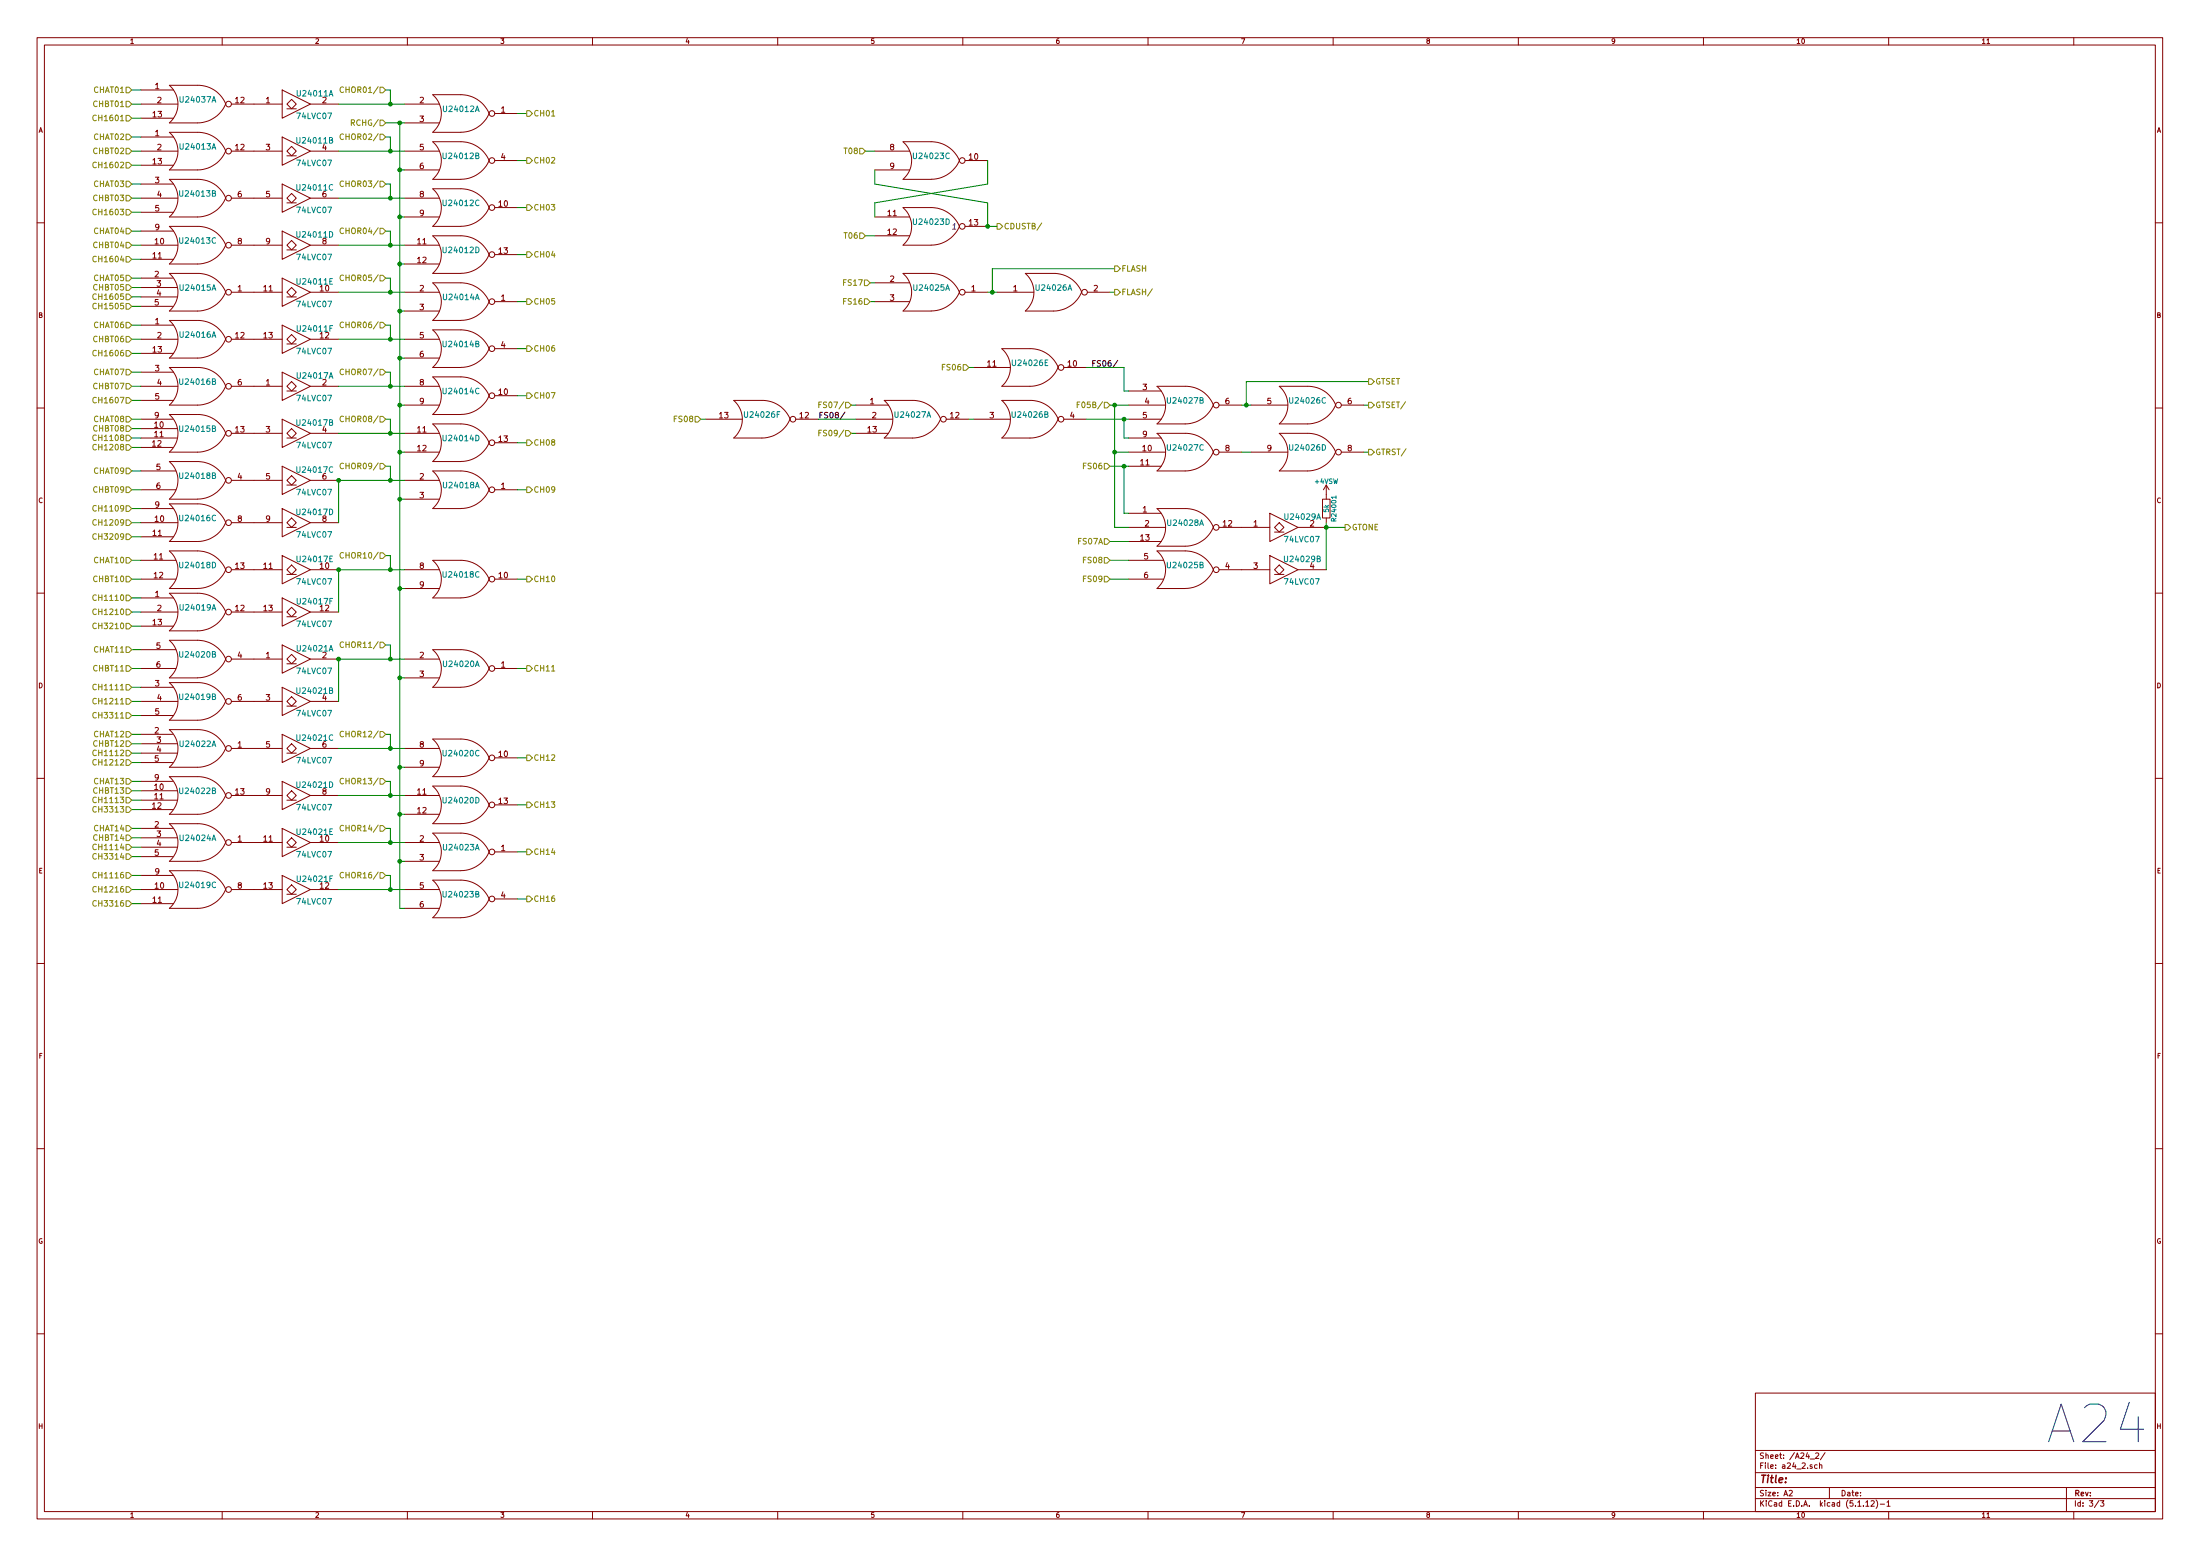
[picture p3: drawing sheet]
<svg xmlns="http://www.w3.org/2000/svg" width="594mm" height="420mm" viewBox="0 0 594 420" stroke-linecap="round" stroke-linejoin="round" font-family="sans-serif">
<g fill="none" stroke="#840000" stroke-width=".27">
<path d="M10 10.2h574v400h-574zM12 12.2h570v396h-570zM60 10.2v2M110 10.2v2M160 10.2v2M210 10.2v2M260 10.2v2M310 10.2v2M360 10.2v2M410 10.2v2M460 10.2v2M510 10.2v2"/>
<path d="M536.5 11.8h.8M560 10.2v2M38.1 24.3h8.8M38.1 28.1h9.9M38.1 31.9h8.8M38.1 37h8.8M45.7 23h7.7a8 8 0 0 1 7.5 5.1 8.3 8.3 0 0 1-7.6 5.1h-7.6M45.7 35.7h7.7a8 8 0 0 1 7.6 5.1M45.7 23.1a6.7 6.7 0 0 1 0 10.1M45.7 35.8a6.7 6.7 0 0 1 0 10.1M62.5 28.1h13.7M76.2 24.3l7.6 3.8-7.6 3.8z"/>
<path d="M76.2 37l7.6 3.8-7.6 3.8zM77.5 28.1l1.2-1.3 1.3 1.3-1.3 1.3zM77.5 29.4h2.5M83.8 28.1h7.6M109.2 33.2h9.4M109.2 28.1h9.4M116.9 38.3h7.6a8.3 8.3 0 0 1 7.6 5 8.4 8.4 0 0 1-7.6 5.1h-7.6a6.7 6.7 0 0 0 0-10.1zM116.9 25.6h7.6a8.3 8.3 0 0 1 7.6 5 8.4 8.4 0 0 1-7.6 5.1h-7.6a6.7 6.7 0 0 0 0-10.1zM133.6 30.6h6.1M243.9 38.3h7.6a8.3 8.3 0 0 1 7.6 5 8.4 8.4 0 0 1-7.6 5.1h-7.6a6.7 6.7 0 0 0 0-10.1zM38.1 40.8h9.9M38.1 49.7h8.8"/>
<path d="M38.1 53.5h9.9M38.1 57.3h8.8M38.1 44.6h8.8M45.7 48.4h7.7a8 8 0 0 1 7.6 5.1M45.7 48.5a6.7 6.7 0 0 1 0 10.1M60.9 53.5a8.3 8.3 0 0 1-7.6 5.1h-7.6M60.9 40.8a8.3 8.3 0 0 1-7.6 5.1h-7.6M62.5 40.8h13.7M62.5 53.5h13.7M76.2 49.7l7.6 3.8-7.6 3.8zM77.5 53.5l1.2-1.3 1.3 1.3-1.3 1.3zM77.5 40.8l1.2-1.3 1.3 1.3-1.3 1.3z"/>
<path d="M77.5 54.8h2.5M77.5 42.1h2.5M83.8 40.8h7.6M83.8 53.5h7.6M109.2 40.8h9.4M109.2 45.9h9.4M109.2 58.6h9.4M109.2 53.5h9.4M133.6 43.3h6.1M133.6 56h6.1M236.2 40.8h9.4M236.2 45.9h9.4"/>
<path d="M236.2 58.6h9.4M243.8 56h7.7a8.3 8.3 0 0 1 7.6 5.1 8.4 8.4 0 0 1-7.6 5.1M243.9 56.1a6.7 6.7 0 0 1 0 10.1M260.6 43.3h6.1M10 60.2h2M38.1 75.1h8.5M38.1 77.6h9.7M38.1 66.2h9.9M38.1 62.4h8.8M38.1 70h8.8M45.7 73.8h7.7a8 8 0 0 1 7.6 5.1M45.7 61.1h7.7a8 8 0 0 1 7.6 5.1"/>
<path d="M45.7 73.9a6.7 6.7 0 0 1 0 10.1M45.7 61.2a6.7 6.7 0 0 1 0 10.1M60.9 78.9a8.3 8.3 0 0 1-7.6 5.1h-7.6M60.9 66.2a8.3 8.3 0 0 1-7.6 5.1h-7.6M62.5 78.9h13.7M62.5 66.2h13.7M76.2 75.1l7.6 3.8-7.6 3.8zM76.2 62.4l7.6 3.8-7.6 3.8zM77.5 78.9l1.2-1.3 1.3 1.3-1.3 1.3zM77.5 67.5h2.5M78.7 64.9l1.3 1.3-1.3 1.3-1.2-1.3zM83.8 78.9h7.6"/>
<path d="M83.8 66.2h7.6M109.2 78.9h9.4M109.2 66.2h9.4M109.2 71.3h9.4M116.8 76.4h7.7a8.3 8.3 0 0 1 7.6 5 8.4 8.4 0 0 1-7.6 5.1M116.8 63.7h7.7a8.3 8.3 0 0 1 7.6 5 8.4 8.4 0 0 1-7.6 5.1M116.8 73.8h7.7M116.8 61.1h7.7M116.9 76.4a6.7 6.7 0 0 1 0 10.1M116.9 63.7a6.7 6.7 0 0 1 0 10.1M116.9 61.1a6.7 6.7 0 0 0 0-10.1h7.6a8.3 8.3 0 0 1 7.6 5 8.4 8.4 0 0 1-7.6 5.1M133.6 68.7h6.1"/>
<path d="M236.2 76.4h9.4M236.2 63.7h9.4M243.8 66.2h7.7M243.9 73.9l7.6-.1a8.3 8.3 0 0 1 7.6 5.1 8.4 8.4 0 0 1-7.6 5.1h-7.6a6.7 6.7 0 0 0 0-10.1zM260.6 78.9h6.1M260.6 61.1h6.1M269.2 78.9h9.9M292.1 78.9a8.3 8.3 0 0 1-7.6 5.1h-7.6a6.7 6.7 0 0 0 0-10.1l7.6-.1a8 8 0 0 1 7.6 5.1M293.6 78.9h6.1M582 60.2h2M38.1 91.6h9.9M38.1 87.8h8.8"/>
<path d="M38.1 95.4h8.8M38.1 80.2h9.7M38.1 82.7h8.5M45.7 99.2h7.7a8 8 0 0 1 7.5 5.1 8.3 8.3 0 0 1-7.6 5.1h-7.6M45.7 86.5h7.7a8 8 0 0 1 7.5 5.1 8.3 8.3 0 0 1-7.6 5.1h-7.6M45.7 99.3a6.7 6.7 0 0 1 0 10.1M45.7 86.6a6.7 6.7 0 0 1 0 10.1M62.5 91.6h13.7M76.2 87.8l7.6 3.8-7.6 3.8zM77.5 91.6l1.2-1.3 1.3 1.3-1.3 1.3zM77.5 92.9h2.5M77.5 80.2h2.5"/>
<path d="M83.8 91.6h7.6M109.2 91.6h9.4M109.2 96.7h9.4M109.2 84h9.4M116.8 89.1h7.7a8.3 8.3 0 0 1 7.6 5 8.4 8.4 0 0 1-7.6 5.1M116.8 99.2h7.7M116.8 86.5h7.7M116.9 89.1a6.7 6.7 0 0 1 0 10.1M133.6 94.1h6.1M133.6 81.4h6.1M236.2 81.4h9.4M262.9 99.2h9.9"/>
<path d="M285.7 99.2a8.3 8.3 0 0 1-7.6 5.1h-7.6a6.7 6.7 0 0 0 0-10.1l7.6-.1a8 8 0 0 1 7.6 5.1M287.3 99.2h6.1M10 110.2h2M38.1 104.3h9.9M38.1 113.2h8.5M38.1 115.7h9.7M38.1 118.3h9.7M38.1 100.5h8.8M38.1 108.1h8.8M45.7 111.9h7.7a8 8 0 0 1 7.5 5.1 8.3 8.3 0 0 1-7.6 5.1h-7.6M45.7 112a6.7 6.7 0 0 1 0 10.1M62.5 104.3h13.7"/>
<path d="M62.5 117h13.7M76.2 113.2l7.6 3.8-7.6 3.8zM76.2 100.5l7.6 3.8-7.6 3.8zM77.5 117l1.2-1.3 1.3 1.3-1.3 1.3zM77.5 104.3l1.2-1.3 1.3 1.3-1.3 1.3zM77.5 118.3h2.5M77.5 105.6h2.5M83.8 104.3h7.6M83.8 117h7.6M109.2 104.3h9.4M109.2 109.4h9.4M109.2 117h9.4"/>
<path d="M116.8 101.8h7.7a8.3 8.3 0 0 1 7.6 5 8.4 8.4 0 0 1-7.6 5.1h-7.6a6.7 6.7 0 0 0 0-10.1M116.9 114.5h7.6a8.3 8.3 0 0 1 7.6 5 8.4 8.4 0 0 1-7.6 5.1h-7.6a6.7 6.7 0 0 0 0-10.1zM133.6 106.8h6.1M133.6 119.5h6.1M190.5 113.2h9.9M213.3 113.2a8.3 8.3 0 0 1-7.6 5.1h-7.6a6.7 6.7 0 0 0 0-10.2h7.6a8 8 0 0 1 7.7 5.1M214.9 113.2h6.1M231.1 109.4h8.8M231.1 113.2h9.9M231.1 117h8.8M254 113.2a8.3 8.3 0 0 1-7.6 5.1h-7.6a6.7 6.7 0 0 0 0-10.2h7.6a8 8 0 0 1 7.6 5.1M255.5 113.2h6.1"/>
<path d="M262.9 113.2h9.9M285.7 113.2a8.3 8.3 0 0 1-7.6 5.1h-7.6a6.7 6.7 0 0 0 0-10.2h7.6a8 8 0 0 1 7.6 5.1M287.3 113.2h6.1M304.8 109.4h9.9M304.8 113.2h8.8M304.8 118.3h8.8M304.8 105.6h8.8M312.4 117h7.7a8 8 0 0 1 7.6 5.1M312.4 117a6.7 6.7 0 0 1 0 10.1M327.6 109.4a8.3 8.3 0 0 1-7.6 5.1h-7.6M327.7 109.4a8 8 0 0 0-7.7-5.1h-7.6a6.7 6.7 0 0 1 0 10.1M329.2 109.4h6.1"/>
<path d="M337.8 109.4h9.9M345.4 117h7.7a8 8 0 0 1 7.6 5.1M345.5 117a6.7 6.7 0 0 1 0 10.1M360.7 109.4a8.3 8.3 0 0 1-7.6 5.1h-7.7M360.7 109.4a8 8 0 0 0-7.6-5.1h-7.6a6.7 6.7 0 0 1 0 10.1M362.2 109.4h6.1M582 110.2h2M38.1 137.3h8.8M38.1 127.2h9.4M38.1 132.2h9.4M38.1 120.8h8.5M45.7 136.1h7.7a8 8 0 0 1 7.6 5"/>
<path d="M45.7 124.6h7.6a8.3 8.3 0 0 1 7.7 5.1 8.4 8.4 0 0 1-7.7 5.1M45.7 134.8h7.6M45.7 136.1a6.7 6.7 0 0 1 0 10.1M45.7 124.7a6.7 6.7 0 0 1 0 10.1M62.5 129.7h13.7M76.2 137.3l7.6 3.8-7.6 3.8zM76.2 125.9l7.6 3.8-7.6 3.8zM77.5 129.7l1.2-1.3 1.3 1.3-1.3 1.3zM77.5 131h2.5M83.8 129.7h7.6M109.2 134.8h9.4M109.2 129.7h9.4"/>
<path d="M109.2 122.1h9.4M116.9 127.2h7.6a8.3 8.3 0 0 1 7.6 5 8.4 8.4 0 0 1-7.6 5.1h-7.6a6.7 6.7 0 0 0 0-10.1zM133.6 132.2h6.1M304.8 138.6h8.8M304.8 122.1h9.9M304.8 125.9h8.8M312.4 137.3h7.7a8 8 0 0 1 7.6 5.1M312.4 137.4a6.7 6.7 0 0 1 0 10.1M327.6 122.1a8.3 8.3 0 0 1-7.6 5.1h-7.6M329.2 122.1h6.1M337.8 122.1h9.9M342.9 138.6l7.6 3.8-7.6 3.8z"/>
<path d="M357.1 134.8h2.1v5.1h-2.1zM358.1 131v3.8M358.1 139.9v1.2M358.1 131l-.7 1.2M358.1 131l.8 1.2M360.7 122.1a8.3 8.3 0 0 1-7.6 5.1h-7.7M362.2 122.1h6.1M38.1 151.3h9.4M38.1 156.4h9.4M38.1 141.1h9.9M38.1 144.9h8.8M45.7 148.8h7.6a8.3 8.3 0 0 1 7.7 5 8.4 8.4 0 0 1-7.7 5.1h-7.6"/>
<path d="M45.7 148.8a6.7 6.7 0 0 1 0 10.1M60.9 141.1a8.3 8.3 0 0 1-7.6 5.1h-7.6M62.5 153.8h13.7M62.5 141.1h13.7M76.2 150l7.6 3.8-7.6 3.8zM77.5 141.1l1.2-1.2 1.3 1.2-1.3 1.3zM77.5 155.1h2.5M77.5 142.4h2.5M78.7 152.6l1.3 1.2-1.3 1.3-1.2-1.3zM83.8 153.8h7.6M83.8 141.1h7.6M109.2 153.8h9.4"/>
<path d="M109.2 158.9h9.4M116.8 151.3h7.7a8.3 8.3 0 0 1 7.6 5.1 8.4 8.4 0 0 1-7.6 5M116.9 151.3a6.7 6.7 0 0 1 0 10.1M133.6 156.4h6.1M304.8 151.3h9.4M304.8 156.4h9.4M304.8 146.2h8.8M304.8 142.4h9.9M312.4 148.8h7.6a8.3 8.3 0 0 1 7.7 5 8.4 8.4 0 0 1-7.7 5.1h-7.6a6.7 6.7 0 0 0 0-10.1zM327.6 142.4a8.3 8.3 0 0 1-7.6 5.1h-7.6M329.2 153.8h13.7M329.2 142.4h13.7"/>
<path d="M342.9 150l7.6 3.8-7.6 3.8zM344.2 142.4l1.2-1.3 1.3 1.3-1.3 1.3zM344.2 153.8l1.2-1.2 1.3 1.2-1.3 1.3zM344.2 155.1h2.5M344.2 143.7h2.5M350.5 153.8h7.6M350.5 142.4h7.6M10 160.2h2M38.1 161.5h8.8M38.1 175.4h9.4M38.1 165.3h9.9M38.1 169.1h8.8"/>
<path d="M45.7 172.9h7.6a8.3 8.3 0 0 1 7.7 5.1 8.4 8.4 0 0 1-7.7 5h-7.6M45.7 160.2h7.7a8 8 0 0 1 7.5 5 8.3 8.3 0 0 1-7.6 5.1h-7.6M45.7 172.9a6.7 6.7 0 0 1 0 10.1M45.7 160.2a6.7 6.7 0 0 1 0 10.1M62.5 178h13.7M62.5 165.3h13.7M76.2 174.2l7.6 3.8-7.6 3.8zM76.2 161.5l7.6 3.8-7.6 3.8zM77.5 178l1.2-1.3 1.3 1.3-1.3 1.2zM77.5 179.2h2.5M77.5 166.5h2.5M78.7 164l1.3 1.3-1.3 1.2-1.2-1.2z"/>
<path d="M83.8 178h7.6M83.8 165.3h7.6M109.2 178h9.4M116.8 161.5h7.7M116.9 175.5l7.6-.1a8.3 8.3 0 0 1 7.6 5.1 8.4 8.4 0 0 1-7.6 5.1h-7.6a6.7 6.7 0 0 0 0-10.1zM582 160.2h2M38.1 198.3h8.5M38.1 185.6h8.8M38.1 189.4h9.9M38.1 193.2h8.8M38.1 180.5h9.4M45.7 197h7.7a8 8 0 0 1 7.6 5.1"/>
<path d="M45.7 184.3h7.7a8 8 0 0 1 7.6 5.1M45.7 197a6.7 6.7 0 0 1 0 10.2M45.7 184.3a6.7 6.7 0 0 1 0 10.2M60.9 189.4a8.3 8.3 0 0 1-7.6 5.1h-7.6M62.5 189.4h13.7M76.2 198.3l7.6 3.8-7.6 3.8zM76.2 185.6l7.6 3.8-7.6 3.8zM77.5 189.4l1.2-1.3 1.3 1.3-1.3 1.3zM77.5 190.7h2.5M83.8 189.4h7.6M109.2 183h9.4M133.6 180.5h6.1"/>
<path d="M10 210.2h2M38.1 200.8h9.7M38.1 203.4h9.7M38.1 205.9h8.5M38.1 211h8.5M38.1 213.5h9.7M38.1 216.1h9.7M38.1 218.6h8.5M45.7 209.7h7.7a8 8 0 0 1 7.6 5.1M45.7 209.7a6.7 6.7 0 0 1 0 10.2M60.9 202.1a8.3 8.3 0 0 1-7.6 5.1h-7.6M60.9 214.8a8.3 8.3 0 0 1-7.6 5.1h-7.6"/>
<path d="M62.5 202.1h13.7M62.5 214.8h13.7M76.2 211l7.6 3.8-7.6 3.8zM77.5 214.8l1.2-1.3 1.3 1.3-1.3 1.3zM77.5 202.1l1.2-1.3 1.3 1.3-1.3 1.3zM77.5 203.4h2.5M77.5 216.1h2.5M83.8 202.1h7.6M83.8 214.8h7.6M109.2 207.2h9.4M109.2 202.1h9.4M109.2 219.9h9.4"/>
<path d="M109.2 214.8h9.4M116.8 212.3h7.7a8.3 8.3 0 0 1 7.6 5 8.4 8.4 0 0 1-7.6 5.1M116.8 209.7h7.7M116.9 212.3a6.7 6.7 0 0 1 0 10.1M116.9 209.7a6.7 6.7 0 0 0 0-10.1h7.6a8.3 8.3 0 0 1 7.6 5 8.4 8.4 0 0 1-7.6 5.1M133.6 217.3h6.1M133.6 204.6h6.1M582 210.2h2M38.1 236.4h8.8M38.1 223.7h8.5M38.1 226.2h9.7M38.1 228.8h9.7"/>
<path d="M38.1 231.3h8.5M45.7 235.1h7.7a8 8 0 0 1 7.5 5.1 8.3 8.3 0 0 1-7.6 5.1h-7.6M45.7 222.4h7.7a8 8 0 0 1 7.5 5.1 8.3 8.3 0 0 1-7.6 5.1h-7.6M45.7 235.1a6.7 6.7 0 0 1 0 10.2M45.7 222.4a6.7 6.7 0 0 1 0 10.2M62.5 227.5h13.7M76.2 236.4l7.6 3.8-7.6 3.8zM76.2 223.7l7.6 3.8-7.6 3.8zM77.5 228.8h2.5M78.7 226.2l1.3 1.3-1.3 1.3-1.2-1.3zM83.8 227.5h7.6M109.2 232.6h9.4"/>
<path d="M109.2 227.5h9.4M116.8 237.7h7.7a8.3 8.3 0 0 1 7.6 5 8.4 8.4 0 0 1-7.6 5.1h-7.6a6.7 6.7 0 0 0 0-10.1M116.8 225h7.7a8.3 8.3 0 0 1 7.6 5 8.4 8.4 0 0 1-7.6 5.1M116.8 235.1h7.7M116.8 222.4h7.7M116.9 225a6.7 6.7 0 0 1 0 10.1M133.6 230h6.1M38.1 240.2h9.9M38.1 244h8.8M62.5 240.2h13.7M77.5 240.2l1.2-1.3 1.3 1.3-1.3 1.3zM77.5 241.5h2.5"/>
<path d="M83.8 240.2h7.6M109.2 245.3h9.4M109.2 240.2h9.4M133.6 242.7h6.1M10 260.2h2M582 260.2h2M10 310.2h2M582 310.2h2M10 360.2h2M474 376.2h108v32h-108zM582 360.2h2M474 397.7h108"/>
<path d="M474 391.7h108M488.8 394h1.2M490.3 392.5l.5-.2 .3 .5-.9 1h.9M490.7 395.6l-.4-.1-.3 .3 .1 .6h.6M491.3 395.6h.6l.1 .9M491.3 395v1.5M492.8 392.2l-1.2 2M60 408.2v2M110 408.2v2M160 408.2v2M210 408.2v2M260 408.2v2"/>
<path d="M310 408.2v2M360 408.2v2M410 408.2v2M460 408.2v2M474 404.7h108M474 401.7h108M483.1 402.6l.6-.2 .3 .5-.9 1h.9M494 401.7v3M503.8 405.7l.5-.5v1.5M503.8 406.7h.9M505.3 405.4l.5-.2 .3 .5-.9 1h.9M506.6 405a1.71 1.71 0 0 1 0 2.3"/>
<path d="M507.7 406.2h1.2M509.5 405.7l.5-.5v1.5M509.5 406.7h.9M510 408.2v2M536.5 409.7h.8M558 401.7v6.5M560 408.2v2M566.8 405.1l-1.2 2M567.2 405.2h.9l-.5 .6 .4 .1v.7h-.8"/>
<circle cx="61.7" cy="28.1" r=".76"/>
<circle cx="132.8" cy="30.6" r=".76"/>
<circle cx="61.7" cy="53.5" r=".76"/>
<circle cx="61.7" cy="40.8" r=".76"/>
<circle cx="132.8" cy="56" r=".76"/>
<circle cx="132.8" cy="43.3" r=".76"/>
<circle cx="259.8" cy="43.3" r=".76"/>
<circle cx="61.7" cy="66.2" r=".76"/>
<circle cx="61.7" cy="78.9" r=".76"/>
<circle cx="132.8" cy="68.7" r=".76"/>
<circle cx="259.8" cy="61.1" r=".76"/>
<circle cx="259.8" cy="78.9" r=".76"/>
<circle cx="292.9" cy="78.9" r=".76"/>
<circle cx="61.7" cy="91.6" r=".76"/>
<circle cx="132.8" cy="94.1" r=".76"/>
<circle cx="132.8" cy="81.4" r=".76"/>
<circle cx="286.5" cy="99.2" r=".76"/>
<circle cx="61.7" cy="117" r=".76"/>
<circle cx="61.7" cy="104.3" r=".76"/>
<circle cx="132.8" cy="106.8" r=".76"/>
<circle cx="132.8" cy="119.5" r=".76"/>
<circle cx="214.1" cy="113.2" r=".76"/>
<circle cx="254.8" cy="113.2" r=".76"/>
<circle cx="286.5" cy="113.2" r=".76"/>
<circle cx="328.4" cy="109.4" r=".76"/>
<circle cx="361.4" cy="109.4" r=".76"/>
<circle cx="61.7" cy="129.7" r=".76"/>
<circle cx="132.8" cy="132.2" r=".76"/>
<circle cx="328.4" cy="122.1" r=".76"/>
<circle cx="361.4" cy="122.1" r=".76"/>
<circle cx="61.7" cy="153.8" r=".76"/>
<circle cx="61.7" cy="141.1" r=".76"/>
<circle cx="132.8" cy="156.4" r=".76"/>
<circle cx="328.4" cy="142.4" r=".76"/>
<circle cx="328.4" cy="153.8" r=".76"/>
<circle cx="61.7" cy="178" r=".76"/>
<circle cx="61.7" cy="165.3" r=".76"/>
<circle cx="61.7" cy="189.4" r=".76"/>
<circle cx="132.8" cy="180.5" r=".76"/>
<circle cx="61.7" cy="214.8" r=".76"/>
<circle cx="61.7" cy="202.1" r=".76"/>
<circle cx="132.8" cy="217.3" r=".76"/>
<circle cx="132.8" cy="204.6" r=".76"/>
<circle cx="61.7" cy="227.5" r=".76"/>
<circle cx="132.8" cy="230" r=".76"/>
<circle cx="61.7" cy="240.2" r=".76"/>
<circle cx="132.8" cy="242.7" r=".76"/>
</g>
<path d="M360.8 133.9v.7" fill="none" stroke="#008484" stroke-width=".27"/>
<g fill="none" stroke="#008400" stroke-width=".27">
<path d="M35.6 37h2.5M35.6 28.1h2.5M35.6 31.9h2.5M35.6 24.3h2.5M91.4 28.1h17.8M104.1 37h1.3v3.8M104.1 24.3h1.3v3.8M104.1 33.2h5.1M107.9 33.2v212.1h1.3M139.7 30.6h2.5M35.6 44.6h2.5M35.6 40.8h2.5"/>
<path d="M35.6 49.7h2.5M35.6 53.5h2.5M35.6 57.3h2.5M91.4 40.8h17.8M91.4 53.5h17.8M104.1 49.7h1.3v3.8M107.9 58.6h1.3M107.9 45.9h1.3M139.7 56h2.5M139.7 43.3h2.5M233.7 40.8h2.5M236.2 45.9v3.8l30.5 5.1v6.3h2.5"/>
<path d="M266.7 43.3v6.4l-30.5 5.1v3.8M35.6 70h2.5M35.6 75.1h2.5M35.6 66.2h2.5M35.6 62.4h2.5M35.6 77.6h2.5M91.4 78.9h17.8M91.4 66.2h17.8M104.1 62.4h1.3v3.8M104.1 75.1h1.3v3.8M107.9 71.3h1.3M139.7 68.7h2.5"/>
<path d="M233.7 63.7h2.5M234.9 76.4h1.3M266.7 78.9h2.5M299.7 78.9h1.3M301 72.6h-33v6.3M35.6 82.7h2.5M35.6 87.8h2.5M35.6 95.4h2.5M35.6 91.6h2.5M35.6 80.2h2.5M91.4 91.6h17.8M104.1 87.8h1.3v3.8"/>
<path d="M107.9 96.7h1.3M107.9 84h1.3M139.7 81.4h2.5M139.7 94.1h2.5M234.9 81.4h1.3M261.6 99.2h1.3M293.4 99.2h10.1v6.4h1.3M35.6 113.2h2.5M35.6 100.5h2.5M35.6 108.1h2.5M35.6 104.3h2.5M35.6 118.3h2.5"/>
<path d="M35.6 115.7h2.5M91.4 117h17.8M91.4 104.3h17.8M104.1 113.2h1.3v3.8M104.1 100.5h1.3v3.8M107.9 109.4h1.3M139.7 119.5h2.5M139.7 106.8h2.5M189.2 113.2h1.3M221 113.2h10.1M229.9 117h1.2M229.9 109.4h1.2"/>
<path d="M261.6 113.2h1.3M293.4 113.2h11.4M299.7 109.4h5.1M301 109.4v33h3.8M303.5 113.2v5.1h1.3M335.3 109.4h2.5M368.3 109.4h1.3M369.6 103h-33.1v6.4M35.6 127.2h2.5M35.6 120.8h2.5M35.6 137.3h2.5M35.6 132.2h2.5"/>
<path d="M104.1 125.9h1.3v3.8M107.9 122.1h1.3M107.9 134.8h1.3M109.2 129.7h-17.8v11.4M139.7 132.2h2.5M299.7 125.9h5.1M301 122.1h3.8M303.5 125.9v12.7h1.3M335.3 122.1h2.5M368.3 122.1h1.3M35.6 156.4h2.5M35.6 151.3h2.5"/>
<path d="M35.6 144.9h2.5M35.6 141.1h2.5M104.1 150h1.3v3.8M107.9 158.9h1.3M109.2 153.8h-17.8v11.5M139.7 156.4h2.5M299.7 156.4h5.1M299.7 146.2h5.1M299.7 151.3h5.1M358.1 141.1v12.7M358.1 142.4h5.1M35.6 161.5h2.5"/>
<path d="M35.6 165.3h2.5M35.6 169.1h2.5M35.6 175.4h2.5M104.1 174.2h1.3v3.8M109.2 178h-17.8v11.4M35.6 180.5h2.5M35.6 185.6h2.5M35.6 189.4h2.5M35.6 193.2h2.5M35.6 198.3h2.5M104.1 198.3h1.3v3.8M107.9 183h1.3"/>
<path d="M139.7 180.5h2.5M35.6 200.8h2.5M35.6 203.4h2.5M35.6 205.9h2.5M35.6 211h2.5M35.6 213.5h2.5M35.6 216.1h2.5M35.6 218.6h2.5M91.4 202.1h17.8M91.4 214.8h17.8M104.1 211h1.3v3.8M107.9 207.2h1.3"/>
<path d="M107.9 219.9h1.3M139.7 204.6h2.5M139.7 217.3h2.5M35.6 223.7h2.5M35.6 228.8h2.5M35.6 231.3h2.5M35.6 236.4h2.5M35.6 226.2h2.5M91.4 227.5h17.8M104.1 223.7h1.3v3.8M104.1 236.4h1.3v3.8M107.9 232.6h1.3"/>
<path d="M139.7 230h2.5M35.6 240.2h2.5M35.6 244h2.5M91.4 240.2h17.8M139.7 242.7h2.5"/>
</g>
<g fill="none" stroke="#848400" stroke-width=".27">
<path d="M26 31.2a.68 .68 0 0 0-.9 .6 .68 .68 0 0 0 .9 .7M34 23.5h.8l.8 .8-.8 .8h-.8zM34 31.2h.8l.8 .7-.8 .8h-.8zM34 27.3h.8l.8 .8-.8 .8h-.8zM34 36.2h.8l.8 .8-.8 .8h-.8zM92.8 23.6a.68 .68 0 0 0-1 .6 .68 .68 0 0 0 1 .6M92.8 36.3a.68 .68 0 0 0-1 .6 .68 .68 0 0 0 1 .6M94.9 33.1h.7l.1-.6-.8-.1v1.5M102.6 23.5h.8l.7 .8-.7 .8h-.8zM102.6 32.4h.8l.7 .8-.7 .8h-.8zM102.6 36.2h.8l.7 .8-.7 .8h-.8zM142.2 29.9h.8l.8 .7-.8 .8h-.8z"/>
<path d="M148.9 31.3h.9M26 43.9a.68 .68 0 0 0-.9 .6 .68 .68 0 0 0 .9 .7M26 56.6a.68 .68 0 0 0-.9 .6 .68 .68 0 0 0 .9 .7M34 52.7h.8l.8 .8-.8 .8h-.8zM34 43.9h.8l.8 .7-.8 .8h-.8zM34 40h.8l.8 .8-.8 .8h-.8zM34 48.9h.8l.8 .8-.8 .8h-.8zM34 56.6h.8l.8 .7-.8 .8h-.8zM92.8 49a.68 .68 0 0 0-1 .6 .68 .68 0 0 0 1 .6M102.6 48.9h.8l.7 .8-.7 .8h-.8zM142.2 42.6h.8l.8 .7-.8 .8h-.8zM142.2 55.3h.8l.8 .7-.8 .8h-.8z"/>
<path d="M232.2 40h.7l.8 .8-.8 .8h-.7zM26 69.3a.68 .68 0 0 0-.9 .6 .68 .68 0 0 0 .9 .7M26 79.5a.68 .68 0 0 0-.9 .6 .68 .68 0 0 0 .9 .6M34 61.6h.8l.8 .8-.8 .8h-.8zM34 69.3h.8l.8 .7-.8 .8h-.8zM34 65.4h.8l.8 .8-.8 .8h-.8zM34 74.3h.8l.8 .8-.8 .8h-.8zM34 79.4h.8l.8 .8-.8 .7h-.8zM34 76.9h.8l.8 .7-.8 .8h-.8zM92.8 61.7a.68 .68 0 0 0-1 .6 .68 .68 0 0 0 1 .6M92.8 74.4a.68 .68 0 0 0-1 .6 .68 .68 0 0 0 1 .6M102.6 61.6h.8l.7 .8-.7 .8h-.8z"/>
<path d="M102.6 74.3h.8l.7 .8-.7 .8h-.8zM142.2 68h.8l.8 .7-.8 .8h-.8zM232.2 62.9h.7l.8 .8-.8 .7h-.7zM233.4 75.6h.8l.7 .8-.7 .7h-.8zM269.2 60.4h.8l.8 .7-.8 .8h-.8zM281.3 60.2l-1.3 2M301 78.1h.8l.7 .8-.7 .8h-.8zM301 71.8h.8l.7 .8-.7 .7h-.8zM311.2 78l-1.3 2M26 94.7a.68 .68 0 0 0-.9 .6 .68 .68 0 0 0 .9 .7M26 82a.68 .68 0 0 0-.9 .6 .68 .68 0 0 0 .9 .7M34 87h.8l.8 .8-.8 .8h-.8z"/>
<path d="M34 94.7h.8l.8 .7-.8 .8h-.8zM34 90.8h.8l.8 .8-.8 .8h-.8zM34 99.7h.8l.8 .8-.8 .8h-.8zM34 82h.8l.8 .7-.8 .8h-.8zM92.8 87.1a.68 .68 0 0 0-1 .6 .68 .68 0 0 0 1 .6M92.8 99.8a.68 .68 0 0 0-1 .6 .68 .68 0 0 0 1 .6M102.6 87h.8l.7 .8-.7 .8h-.8zM102.6 99.7h.8l.7 .8-.7 .8h-.8zM142.2 93.4h.8l.8 .7-.8 .8h-.8zM142.2 80.7h.8l.8 .7-.8 .8h-.8zM233.4 80.7h.8l.7 .7-.7 .8h-.8zM260.1 98.5h.8l.7 .7-.7 .8h-.8z"/>
<path d="M26 107.4a.68 .68 0 0 0-.9 .6 .68 .68 0 0 0 .9 .7M26 117.6a.68 .68 0 0 0-.9 .6 .68 .68 0 0 0 .9 .6M34 115h.8l.8 .7-.8 .8h-.8zM34 107.4h.8l.8 .7-.8 .8h-.8zM34 103.5h.8l.8 .8-.8 .8h-.8zM34 112.4h.8l.8 .8-.8 .8h-.8zM34 117.5h.8l.8 .8-.8 .7h-.8zM92.8 112.5a.68 .68 0 0 0-1 .6 .68 .68 0 0 0 1 .6M102.6 112.4h.8l.7 .8-.7 .8h-.8zM142.2 106.1h.8l.8 .7-.8 .8h-.8zM142.2 118.8h.8l.8 .7-.8 .8h-.8zM187.7 112.4h.8l.7 .8-.7 .8h-.8z"/>
<path d="M221.1 109.3h.5M221.1 116.9h.5M221.8 116.2h-.7v1.5M221.8 108.6h-.7v1.5M228.3 116.2h.8l.8 .8-.8 .8h-.8zM228.3 108.6h.8l.8 .8-.8 .8h-.8zM290.9 109.3h.5M291.6 108.6h-.7v1.5M298.2 108.6h.8l.7 .8-.7 .8h-.8zM369.6 102.3h.7l.8 .7-.8 .8h-.7zM369.6 108.6h.7l.8 .8-.8 .8h-.7zM26 120.1a.68 .68 0 0 0-.9 .6 .68 .68 0 0 0 .9 .7"/>
<path d="M26 136.6a.68 .68 0 0 0-.9 .6 .68 .68 0 0 0 .9 .7M34 120.1h.8l.8 .7-.8 .8h-.8zM34 126.4h.8l.8 .8-.8 .7h-.8zM34 131.5h.8l.8 .7-.8 .8h-.8zM34 136.6h.8l.8 .7-.8 .8h-.8zM92.8 125.2a.68 .68 0 0 0-1 .6 .68 .68 0 0 0 1 .6M102.6 125.1h.8l.7 .8-.7 .8h-.8zM142.2 131.5h.8l.8 .7-.8 .8h-.8zM298.2 125.1h.8l.7 .8-.7 .8h-.8zM369.6 121.3h.7l.8 .8-.8 .8h-.7zM26 140.4a.68 .68 0 0 0-.9 .7 .68 .68 0 0 0 .9 .6M26 144.2a.68 .68 0 0 0-.9 .7 .68 .68 0 0 0 .9 .6"/>
<path d="M34 140.4h.8l.8 .7-.8 .8h-.8zM34 144.2h.8l.8 .7-.8 .8h-.8zM34 150.5h.8l.8 .8-.8 .8h-.8zM34 155.6h.8l.8 .8-.8 .7h-.8zM92.8 149.3a.68 .68 0 0 0-1 .6 .68 .68 0 0 0 1 .7M102.6 149.3h.8l.7 .7-.7 .8h-.8zM142.2 155.6h.8l.8 .8-.8 .7h-.8zM298.2 145.5h.8l.7 .7-.7 .8h-.8zM298.2 155.6h.8l.7 .8-.7 .7h-.8zM298.2 150.5h.8l.7 .8-.7 .8h-.8zM363.2 141.6h.8l.7 .8-.7 .8h-.8zM26 160.7a.68 .68 0 0 0-.9 .7 .68 .68 0 0 0 .9 .6"/>
<path d="M26 164.6a.68 .68 0 0 0-.9 .6 .68 .68 0 0 0 .9 .6M26 168.4a.68 .68 0 0 0-.9 .6 .68 .68 0 0 0 .9 .6M34 179.7h.8l.8 .8-.8 .8h-.8zM34 160.7h.8l.8 .8-.8 .7h-.8zM34 174.7h.8l.8 .7-.8 .8h-.8zM34 164.5h.8l.8 .8-.8 .7h-.8zM34 168.3h.8l.8 .8-.8 .7h-.8zM92.8 173.4a.68 .68 0 0 0-1 .7 .68 .68 0 0 0 1 .6M102.6 173.4h.8l.7 .8-.7 .7h-.8zM142.2 179.7h.8l.8 .8-.8 .8h-.8zM26 184.9a.68 .68 0 0 0-.9 .6 .68 .68 0 0 0 .9 .6M26 188.7a.68 .68 0 0 0-.9 .6 .68 .68 0 0 0 .9 .6"/>
<path d="M26 192.5a.68 .68 0 0 0-.9 .6 .68 .68 0 0 0 .9 .6M34 184.8h.8l.8 .8-.8 .8h-.8zM34 188.6h.8l.8 .8-.8 .8h-.8zM34 192.4h.8l.8 .8-.8 .8h-.8zM34 197.5h.8l.8 .8-.8 .8h-.8zM92.8 197.6a.68 .68 0 0 0-1 .6 .68 .68 0 0 0 1 .6M102.6 197.5h.8l.7 .8-.7 .8h-.8zM148.9 181.2h.9M26 205.2a.68 .68 0 0 0-.9 .6 .68 .68 0 0 0 .9 .6M26 215.4a.68 .68 0 0 0-.9 .6 .68 .68 0 0 0 .9 .6M26 202.7a.68 .68 0 0 0-.9 .6 .68 .68 0 0 0 .9 .6M26 217.9a.68 .68 0 0 0-.9 .6 .68 .68 0 0 0 .9 .6"/>
<path d="M34 205.1h.8l.8 .8-.8 .8h-.8zM34 215.3h.8l.8 .8-.8 .7h-.8zM34 212.8h.8l.8 .7-.8 .8h-.8zM34 210.2h.8l.8 .8-.8 .8h-.8zM34 202.6h.8l.8 .8-.8 .7h-.8zM34 200.1h.8l.8 .7-.8 .8h-.8zM34 217.8h.8l.8 .8-.8 .8h-.8zM92.8 210.3a.68 .68 0 0 0-1 .6 .68 .68 0 0 0 1 .6M102.6 210.2h.8l.7 .8-.7 .8h-.8zM142.2 216.6h.8l.8 .7-.8 .8h-.8zM142.2 203.9h.8l.8 .7-.8 .8h-.8zM26 228.1a.68 .68 0 0 0-.9 .6 .68 .68 0 0 0 .9 .6"/>
<path d="M26 239.5a.68 .68 0 0 0-.9 .6 .68 .68 0 0 0 .9 .6M26 235.7a.68 .68 0 0 0-.9 .6 .68 .68 0 0 0 .9 .6M26 230.6a.68 .68 0 0 0-.9 .6 .68 .68 0 0 0 .9 .6M34 228h.8l.8 .8-.8 .7h-.8zM34 239.4h.8l.8 .8-.8 .8h-.8zM34 235.6h.8l.8 .8-.8 .8h-.8zM34 230.5h.8l.8 .8-.8 .8h-.8zM34 225.5h.8l.8 .7-.8 .8h-.8zM34 222.9h.8l.8 .8-.8 .8h-.8zM92.8 235.7a.68 .68 0 0 0-1 .6 .68 .68 0 0 0 1 .6M92.8 223a.68 .68 0 0 0-1 .6 .68 .68 0 0 0 1 .6M102.6 235.6h.8l.7 .8-.7 .8h-.8z"/>
<path d="M102.6 222.9h.8l.7 .8-.7 .8h-.8zM142.2 229.3h.8l.8 .7-.8 .8h-.8zM26 243.3a.68 .68 0 0 0-.9 .6 .68 .68 0 0 0 .9 .6M34 243.2h.8l.8 .8-.8 .8h-.8zM142.2 242h.8l.8 .7-.8 .8h-.8z"/>
</g>
<path d="M301.8 97.3l-1.3 2M228.2 111.3l-1.4 1.9" fill="none" stroke="#000" stroke-width=".27"/>
<g fill="#008400" stroke="#008400" stroke-width=".27">
<circle cx="91.4" cy="153.8" r=".51"/>
<circle cx="105.4" cy="53.5" r=".51"/>
<circle cx="107.9" cy="134.8" r=".51"/>
<circle cx="105.4" cy="227.5" r=".51"/>
<circle cx="303.5" cy="125.9" r=".51"/>
<circle cx="266.7" cy="61.1" r=".51"/>
<circle cx="107.9" cy="33.2" r=".51"/>
<circle cx="105.4" cy="129.7" r=".51"/>
<circle cx="105.4" cy="40.8" r=".51"/>
<circle cx="107.9" cy="122.1" r=".51"/>
<circle cx="301" cy="122.1" r=".51"/>
<circle cx="108" cy="219.9" r=".51"/>
<circle cx="91.4" cy="129.7" r=".51"/>
<circle cx="336.5" cy="109.4" r=".51"/>
<circle cx="105.4" cy="240.2" r=".51"/>
<circle cx="105.4" cy="28.1" r=".51"/>
<circle cx="301" cy="109.4" r=".51"/>
<circle cx="303.5" cy="113.2" r=".51"/>
<circle cx="108" cy="232.6" r=".51"/>
<circle cx="105.4" cy="153.8" r=".51"/>
<circle cx="107.9" cy="96.7" r=".51"/>
<circle cx="105.4" cy="91.6" r=".51"/>
<circle cx="107.9" cy="84" r=".51"/>
<circle cx="108" cy="183" r=".51"/>
<circle cx="107.9" cy="158.9" r=".51"/>
<circle cx="107.9" cy="71.3" r=".51"/>
<circle cx="268" cy="78.9" r=".51"/>
<circle cx="105.4" cy="78.9" r=".51"/>
<circle cx="105.4" cy="104.3" r=".51"/>
<circle cx="358.1" cy="142.4" r=".51"/>
<circle cx="105.4" cy="202.1" r=".51"/>
<circle cx="105.4" cy="214.8" r=".51"/>
<circle cx="107.9" cy="58.6" r=".51"/>
<circle cx="91.4" cy="178" r=".51"/>
<circle cx="105.4" cy="66.2" r=".51"/>
<circle cx="105.4" cy="178" r=".51"/>
<circle cx="105.4" cy="117" r=".51"/>
<circle cx="107.9" cy="109.4" r=".51"/>
<circle cx="108" cy="207.2" r=".51"/>
<circle cx="107.9" cy="45.9" r=".51"/>
</g>
<text font-size="14.2" fill="#0000c2" x="554.4" y="389.8">A24</text>
<text font-size="2.8" fill="#840000" x="475" y="400.4">Title:</text>
<g font-size="2.1" fill="#848400">
<text x="25.5" y="25.1">CHAT01</text>
<text x="25.5" y="28.9">CHBT01</text>
<text x="93.2" y="25.1">CHOR01/</text>
<text x="26" y="32.7">CH1601</text>
<text x="95.5" y="34">RCHG/</text>
<text x="144" y="31.4">CH01</text>
<text x="25.5" y="37.8">CHAT02</text>
<text x="25.5" y="41.6">CHBT02</text>
<text x="93.2" y="37.8">CHOR02/</text>
<text x="228.2" y="41.6">T08</text>
<text x="26" y="45.4">CH1602</text>
<text x="144" y="44.1">CH02</text>
<text x="25.5" y="50.5">CHAT03</text>
<text x="93.2" y="50.5">CHOR03/</text>
<text x="25.5" y="54.3">CHBT03</text>
<text x="26" y="58.1">CH1603</text>
<text x="144" y="56.8">CH03</text>
<text x="25.5" y="63.2">CHAT04</text>
<text x="93.2" y="63.2">CHOR04/</text>
<text x="228.2" y="64.4">T06</text>
<text x="271" y="61.9">CDUSTB/</text>
<text x="25.5" y="67">CHBT04</text>
<text x="26" y="70.8">CH1604</text>
<text x="144" y="69.5">CH04</text>
<text x="25.5" y="75.9">CHAT05</text>
<text x="93.2" y="75.9">CHOR05/</text>
<text x="228.1" y="77.1">FS17</text>
<text x="302.8" y="73.3">FLASH</text>
<text x="25.5" y="78.4">CHBT05</text>
<text x="26" y="83.5">CH1505</text>
<text x="26" y="80.9">CH1605</text>
<text x="144" y="82.2">CH05</text>
<text x="228.1" y="82.2">FS16</text>
<text x="302.8" y="79.7">FLASH/</text>
<text x="25.5" y="88.6">CHAT06</text>
<text x="93.2" y="88.6">CHOR06/</text>
<text x="25.5" y="92.4">CHBT06</text>
<text x="144" y="94.9">CH06</text>
<text x="25.5" y="101.3">CHAT07</text>
<text x="26" y="96.2">CH1606</text>
<text x="93.2" y="101.3">CHOR07/</text>
<text x="254.8" y="100">FS06</text>
<text x="25.5" y="105.1">CHBT07</text>
<text x="144" y="107.6">CH07</text>
<text x="371.3" y="103.8">GTSET</text>
<text x="25.5" y="114">CHAT08</text>
<text x="26" y="108.9">CH1607</text>
<text x="93.2" y="114">CHOR08/</text>
<text x="182.4" y="114">FS08</text>
<text x="222.4" y="110.2">FS07/</text>
<text x="292.2" y="110.2">F05B/</text>
<text x="371.3" y="110.2">GTSET/</text>
<text x="25.5" y="116.5">CHBT08</text>
<text x="26" y="119">CH1108</text>
<text x="222.4" y="117.8">FS09/</text>
<text x="26" y="121.6">CH1208</text>
<text x="144" y="120.3">CH08</text>
<text x="371.3" y="122.9">GTRST/</text>
<text x="25.5" y="127.9">CHAT09</text>
<text x="93.2" y="126.7">CHOR09/</text>
<text x="292.9" y="126.7">FS06</text>
<text x="25.5" y="133">CHBT09</text>
<text x="144" y="133">CH09</text>
<text x="26" y="138.1">CH1109</text>
<text x="26" y="141.9">CH1209</text>
<text x="365" y="143.2">GTONE</text>
<text x="26" y="145.7">CH3209</text>
<text x="291.3" y="147">FS07A</text>
<text x="25.5" y="152.1">CHAT10</text>
<text x="93.2" y="150.8">CHOR10/</text>
<text x="292.9" y="152.1">FS08</text>
<text x="25.5" y="157.1">CHBT10</text>
<text x="144" y="157.1">CH10</text>
<text x="292.9" y="157.1">FS09</text>
<text x="26" y="162.2">CH1110</text>
<text x="26" y="166">CH1210</text>
<text x="26" y="169.8">CH3210</text>
<text x="25.5" y="176.2">CHAT11</text>
<text x="93.2" y="174.9">CHOR11/</text>
<text x="25.5" y="181.3">CHBT11</text>
<text x="144" y="181.3">CH11</text>
<text x="26" y="186.4">CH1111</text>
<text x="26" y="190.2">CH1211</text>
<text x="26" y="194">CH3311</text>
<text x="25.5" y="199.1">CHAT12</text>
<text x="25.5" y="201.6">CHBT12</text>
<text x="93.2" y="199.1">CHOR12/</text>
<text x="26" y="206.7">CH1212</text>
<text x="26" y="204.1">CH1112</text>
<text x="144" y="205.4">CH12</text>
<text x="25.5" y="214.3">CHBT13</text>
<text x="25.5" y="211.8">CHAT13</text>
<text x="93.2" y="211.8">CHOR13/</text>
<text x="26" y="216.8">CH1113</text>
<text x="26" y="219.4">CH3313</text>
<text x="144" y="218.1">CH13</text>
<text x="25.5" y="227">CHBT14</text>
<text x="25.5" y="224.5">CHAT14</text>
<text x="93.2" y="224.5">CHOR14/</text>
<text x="26" y="229.5">CH1114</text>
<text x="26" y="232.1">CH3314</text>
<text x="144" y="230.8">CH14</text>
<text x="26" y="237.2">CH1116</text>
<text x="93.2" y="237.2">CHOR16/</text>
<text x="26" y="244.8">CH3316</text>
<text x="26" y="241">CH1216</text>
<text x="144" y="243.5">CH16</text>
</g>
<g font-size="2.1" fill="#840000">
<text x="41.9" y="24">1</text>
<text x="42.5" y="27.9">2</text>
<text x="63.6" y="27.9">12</text>
<text x="71.8" y="27.9">1</text>
<text x="113.3" y="27.9">2</text>
<text x="41.3" y="31.7">13</text>
<text x="113.3" y="32.9">3</text>
<text x="135.3" y="30.4">1</text>
<text x="41.9" y="36.7">1</text>
<text x="42.5" y="40.6">2</text>
<text x="63.6" y="40.6">12</text>
<text x="71.8" y="40.6">3</text>
<text x="113.3" y="40.6">5</text>
<text x="240.3" y="40.6">8</text>
<text x="41.3" y="44.4">13</text>
<text x="113.3" y="45.6">6</text>
<text x="135.3" y="43.1">4</text>
<text x="240.3" y="45.6">9</text>
<text x="261.7" y="43.1">10</text>
<text x="41.9" y="49.4">3</text>
<text x="42.5" y="53.3">4</text>
<text x="64.2" y="53.3">6</text>
<text x="71.8" y="53.3">5</text>
<text x="113.3" y="53.3">8</text>
<text x="41.9" y="57.1">5</text>
<text x="113.3" y="58.3">9</text>
<text x="134.7" y="55.8">10</text>
<text x="239.8" y="58.3">11</text>
<text x="41.9" y="62.1">9</text>
<text x="41.9" y="66">10</text>
<text x="64.2" y="66">8</text>
<text x="71.8" y="66">9</text>
<text x="112.8" y="66">11</text>
<text x="239.8" y="63.4">12</text>
<text x="261.7" y="60.9">13</text>
<text x="41.3" y="69.8">11</text>
<text x="112.8" y="71">12</text>
<text x="134.7" y="68.5">13</text>
<text x="41.8" y="74.8">2</text>
<text x="42.3" y="77.4">3</text>
<text x="240.3" y="76.1">2</text>
<text x="41.8" y="82.5">5</text>
<text x="42.3" y="79.9">4</text>
<text x="64.2" y="78.7">1</text>
<text x="71.2" y="78.7">11</text>
<text x="113.3" y="78.7">2</text>
<text x="113.3" y="83.7">3</text>
<text x="135.3" y="81.2">1</text>
<text x="240.3" y="81.2">3</text>
<text x="262.3" y="78.7">1</text>
<text x="273.6" y="78.7">1</text>
<text x="295.3" y="78.7">2</text>
<text x="41.9" y="87.5">1</text>
<text x="41.3" y="95.2">13</text>
<text x="42.5" y="91.4">2</text>
<text x="63.6" y="91.4">12</text>
<text x="71.2" y="91.4">13</text>
<text x="113.3" y="91.4">5</text>
<text x="135.3" y="93.9">4</text>
<text x="41.9" y="100.2">3</text>
<text x="113.3" y="96.4">6</text>
<text x="266.7" y="99">11</text>
<text x="288.4" y="99">10</text>
<text x="41.9" y="107.9">5</text>
<text x="42.5" y="104.1">4</text>
<text x="64.2" y="104.1">6</text>
<text x="71.8" y="104.1">1</text>
<text x="87" y="104.1">2</text>
<text x="113.3" y="104.1">8</text>
<text x="134.7" y="106.6">10</text>
<text x="308.6" y="105.3">3</text>
<text x="41.8" y="112.9">9</text>
<text x="113.3" y="109.1">9</text>
<text x="194.3" y="112.9">13</text>
<text x="216" y="112.9">12</text>
<text x="234.9" y="109.1">1</text>
<text x="235.5" y="112.9">2</text>
<text x="256.6" y="112.9">12</text>
<text x="267.3" y="112.9">3</text>
<text x="289" y="112.9">4</text>
<text x="308.6" y="112.9">5</text>
<text x="309.2" y="109.1">4</text>
<text x="330.9" y="109.1">6</text>
<text x="342.2" y="109.1">5</text>
<text x="363.9" y="109.1">6</text>
<text x="41.8" y="115.5">10</text>
<text x="41.8" y="118">11</text>
<text x="63.6" y="116.8">13</text>
<text x="71.8" y="116.8">3</text>
<text x="87" y="116.8">4</text>
<text x="112.8" y="116.8">11</text>
<text x="134.7" y="119.3">13</text>
<text x="234.3" y="116.8">13</text>
<text x="308.6" y="118">9</text>
<text x="41.2" y="120.6">12</text>
<text x="112.8" y="121.8">12</text>
<text x="308" y="125.6">11</text>
<text x="308.6" y="121.8">10</text>
<text x="330.9" y="121.8">8</text>
<text x="342.2" y="121.8">9</text>
<text x="363.9" y="121.8">8</text>
<text x="42.2" y="126.9">5</text>
<text x="42.2" y="132">6</text>
<text x="64.2" y="129.5">4</text>
<text x="71.8" y="129.5">5</text>
<text x="87" y="129.5">6</text>
<text x="113.3" y="129.5">2</text>
<text x="135.3" y="132">1</text>
<text x="41.9" y="137.1">9</text>
<text x="113.3" y="134.5">3</text>
<text x="41.9" y="140.9">10</text>
<text x="64.2" y="140.9">8</text>
<text x="71.8" y="140.9">9</text>
<text x="87" y="140.9">8</text>
<text x="308.6" y="138.3">1</text>
<text x="309.2" y="142.2">2</text>
<text x="330.3" y="142.2">12</text>
<text x="338.5" y="142.2">1</text>
<text x="353.7" y="142.2">2</text>
<text x="41.3" y="144.7">11</text>
<text x="308" y="146">13</text>
<text x="41.6" y="151">11</text>
<text x="63.6" y="153.6">13</text>
<text x="71.2" y="153.6">11</text>
<text x="113.3" y="153.6">8</text>
<text x="308.9" y="151">5</text>
<text x="330.9" y="153.6">4</text>
<text x="338.5" y="153.6">3</text>
<text x="353.7" y="153.6">4</text>
<text x="41.6" y="156.1">12</text>
<text x="41.9" y="161.2">1</text>
<text x="113.3" y="158.7">9</text>
<text x="134.7" y="156.1">10</text>
<text x="308.9" y="156.1">6</text>
<text x="42.5" y="165">2</text>
<text x="63.6" y="165">12</text>
<text x="71.2" y="165">13</text>
<text x="41.3" y="168.8">13</text>
<text x="42.2" y="175.2">5</text>
<text x="64.2" y="177.7">4</text>
<text x="71.8" y="177.7">1</text>
<text x="113.3" y="177.7">2</text>
<text x="41.9" y="185.3">3</text>
<text x="42.2" y="180.3">6</text>
<text x="113.3" y="182.8">3</text>
<text x="135.3" y="180.3">1</text>
<text x="42.5" y="189.1">4</text>
<text x="64.2" y="189.1">6</text>
<text x="71.8" y="189.1">3</text>
<text x="41.9" y="193">5</text>
<text x="41.8" y="198">2</text>
<text x="42.3" y="200.6">3</text>
<text x="42.3" y="203.1">4</text>
<text x="64.2" y="201.8">1</text>
<text x="71.8" y="201.8">5</text>
<text x="113.3" y="201.8">8</text>
<text x="41.8" y="205.7">5</text>
<text x="113.3" y="206.9">9</text>
<text x="134.7" y="204.4">10</text>
<text x="41.8" y="210.7">9</text>
<text x="41.8" y="213.3">10</text>
<text x="41.8" y="215.8">11</text>
<text x="63.6" y="214.5">13</text>
<text x="71.8" y="214.5">9</text>
<text x="112.8" y="214.5">11</text>
<text x="41.2" y="218.4">12</text>
<text x="112.8" y="219.6">12</text>
<text x="134.7" y="217.1">13</text>
<text x="41.8" y="223.4">2</text>
<text x="42.3" y="226">3</text>
<text x="64.2" y="227.2">1</text>
<text x="71.2" y="227.2">11</text>
<text x="113.3" y="227.2">2</text>
<text x="41.8" y="231.1">5</text>
<text x="42.3" y="228.5">4</text>
<text x="113.3" y="232.3">3</text>
<text x="135.3" y="229.8">1</text>
<text x="41.9" y="236.1">9</text>
<text x="41.9" y="239.9">10</text>
<text x="64.2" y="239.9">8</text>
<text x="71.2" y="239.9">13</text>
<text x="113.3" y="239.9">5</text>
<text x="41.3" y="243.8">11</text>
<text x="113.3" y="245">6</text>
<text x="135.3" y="242.5">4</text>
<text x="475" y="393.9">Sheet: /A24_2/</text>
<text x="475" y="396.6">File: a24_2.sch</text>
<text x="475" y="406.8">KiCad E.D.A. kicad (5.1.12)-1</text>
<text x="475" y="404">Size: A2</text>
<text x="497" y="404">Date:</text>
<text x="560" y="404">Rev:</text>
<text x="560" y="406.8">Id: 3/3</text>
</g>
<g font-size="2.1" fill="#008484">
<text x="48.9" y="27.7">U24037A</text>
<text x="80.5" y="26">U24011A</text>
<text x="87" y="27.9">2</text>
<text x="80.4" y="32.1">74LVC07</text>
<text x="120" y="30.2">U24012A</text>
<text x="48.9" y="40.4">U24013A</text>
<text x="80.5" y="38.7">U24011B</text>
<text x="87" y="40.6">4</text>
<text x="80.4" y="44.8">74LVC07</text>
<text x="120" y="42.9">U24012B</text>
<text x="247" y="42.9">U24023C</text>
<text x="48.9" y="53.1">U24013B</text>
<text x="80.5" y="51.4">U24011C</text>
<text x="87" y="53.3">6</text>
<text x="80.4" y="57.5">74LVC07</text>
<text x="120" y="55.6">U24012C</text>
<text x="48.9" y="65.8">U24013C</text>
<text x="80.5" y="64.1">U24011D</text>
<text x="87" y="66">8</text>
<text x="247" y="60.7">U24023D</text>
<text x="80.4" y="70.2">74LVC07</text>
<text x="120" y="68.3">U24012D</text>
<text x="80.5" y="76.8">U24011E</text>
<text x="48.9" y="78.5">U24015A</text>
<text x="80.4" y="82.9">74LVC07</text>
<text x="86.5" y="78.7">10</text>
<text x="120" y="81">U24014A</text>
<text x="247" y="78.5">U24025A</text>
<text x="280" y="78.5">U24026A</text>
<text x="80.6" y="89.5">U24011F</text>
<text x="48.9" y="91.2">U24016A</text>
<text x="80.4" y="95.6">74LVC07</text>
<text x="86.5" y="91.4">12</text>
<text x="120" y="93.7">U24014B</text>
<text x="273.7" y="98.8">U24026E</text>
<text x="48.9" y="103.9">U24016B</text>
<text x="80.5" y="102.2">U24017A</text>
<text x="120" y="106.4">U24014C</text>
<text x="80.4" y="108.3">74LVC07</text>
<text x="201.4" y="112.8">U24026F</text>
<text x="241.9" y="112.8">U24027A</text>
<text x="273.7" y="112.8">U24026B</text>
<text x="315.6" y="109">U24027B</text>
<text x="348.6" y="109">U24026C</text>
<text x="48.9" y="116.6">U24015B</text>
<text x="80.5" y="114.9">U24017B</text>
<text x="120" y="119.1">U24014D</text>
<text x="80.4" y="121">74LVC07</text>
<text x="315.6" y="121.7">U24027C</text>
<text x="348.6" y="121.7">U24026D</text>
<text x="48.9" y="129.3">U24018B</text>
<text x="80.5" y="127.6">U24017C</text>
<text x="120" y="131.8">U24018A</text>
<text x="80.4" y="133.7">74LVC07</text>
<text x="48.9" y="140.7">U24016C</text>
<text x="80.5" y="139.1">U24017D</text>
<text x="315.6" y="142">U24028A</text>
<text x="347.2" y="140.3">U24029A</text>
<text x="80.4" y="145.2">74LVC07</text>
<text x="347.1" y="146.4">74LVC07</text>
<text x="48.9" y="153.4">U24018D</text>
<text x="80.5" y="151.8">U24017E</text>
<text x="86.5" y="153.6">10</text>
<text x="120" y="155.9">U24018C</text>
<text x="315.6" y="153.4">U24025B</text>
<text x="347.2" y="151.8">U24029B</text>
<text x="80.4" y="157.9">74LVC07</text>
<text x="347.1" y="157.9">74LVC07</text>
<text x="48.9" y="164.8">U24019A</text>
<text x="80.6" y="163.2">U24017F</text>
<text x="86.5" y="165">12</text>
<text x="80.4" y="169.3">74LVC07</text>
<text x="48.9" y="177.5">U24020B</text>
<text x="80.5" y="175.9">U24021A</text>
<text x="87" y="177.7">2</text>
<text x="80.4" y="182">74LVC07</text>
<text x="120" y="180.1">U24020A</text>
<text x="48.9" y="189">U24019B</text>
<text x="80.5" y="187.3">U24021B</text>
<text x="87" y="189.1">4</text>
<text x="80.4" y="193.4">74LVC07</text>
<text x="48.9" y="201.7">U24022A</text>
<text x="80.5" y="200">U24021C</text>
<text x="87" y="201.8">6</text>
<text x="80.4" y="206.1">74LVC07</text>
<text x="120" y="204.2">U24020C</text>
<text x="48.9" y="214.4">U24022B</text>
<text x="80.5" y="212.7">U24021D</text>
<text x="87" y="214.5">8</text>
<text x="80.4" y="218.8">74LVC07</text>
<text x="120" y="216.9">U24020D</text>
<text x="48.9" y="227.1">U24024A</text>
<text x="80.5" y="225.4">U24021E</text>
<text x="86.5" y="227.2">10</text>
<text x="80.4" y="231.5">74LVC07</text>
<text x="120" y="229.6">U24023A</text>
<text x="48.9" y="239.8">U24019C</text>
<text x="80.6" y="238.1">U24021F</text>
<text x="86.5" y="239.9">12</text>
<text x="80.4" y="244.2">74LVC07</text>
<text x="120" y="242.3">U24023B</text>
</g>
<text font-size="2.1" fill="#840084" x="257.2" y="62">1</text>
<g font-size="2.1">
<text x="294.6" y="99">FS06/</text>
<text x="221" y="112.9">FS08/</text>
</g>
<g font-size="1.8" fill="#840000">
<text x="35" y="11.8">1</text>
<text x="85" y="11.8">2</text>
<text x="135" y="11.8">3</text>
<text x="185" y="11.8">4</text>
<text x="235" y="11.8">5</text>
<text x="285" y="11.8">6</text>
<text x="335" y="11.8">7</text>
<text x="385" y="11.8">8</text>
<text x="435" y="11.8">9</text>
<text x="485" y="11.8">10</text>
<text x="535" y="11.8">11</text>
<text x="10.4" y="35.8">A</text>
<text x="582.4" y="35.8">A</text>
<text x="10.4" y="85.8">B</text>
<text x="582.4" y="85.8">B</text>
<text x="10.4" y="135.8">C</text>
<text x="582.4" y="135.8">C</text>
<text x="10.4" y="185.8">D</text>
<text x="582.4" y="185.8">D</text>
<text x="10.4" y="235.8">E</text>
<text x="582.4" y="235.8">E</text>
<text x="10.5" y="285.8">F</text>
<text x="582.5" y="285.8">F</text>
<text x="10.3" y="335.8">G</text>
<text x="582.3" y="335.8">G</text>
<text x="10.4" y="385.8">H</text>
<text x="582.4" y="385.8">H</text>
<text x="35" y="409.8">1</text>
<text x="85" y="409.8">2</text>
<text x="135" y="409.8">3</text>
<text x="185" y="409.8">4</text>
<text x="235" y="409.8">5</text>
<text x="285" y="409.8">6</text>
<text x="335" y="409.8">7</text>
<text x="385" y="409.8">8</text>
<text x="435" y="409.8">9</text>
<text x="485" y="409.8">10</text>
<text x="535" y="409.8">11</text>
</g>
<g font-size="1.8" fill="#008484">
<text x="355.1" y="130.6">+4VSW</text>
<text x="358.8" y="138.3" transform="rotate(-90 358.8 138.3)">5k</text>
<text x="360.9" y="140.4" transform="rotate(-90 360.9 140.4)">R24001</text>
</g>
</svg>
